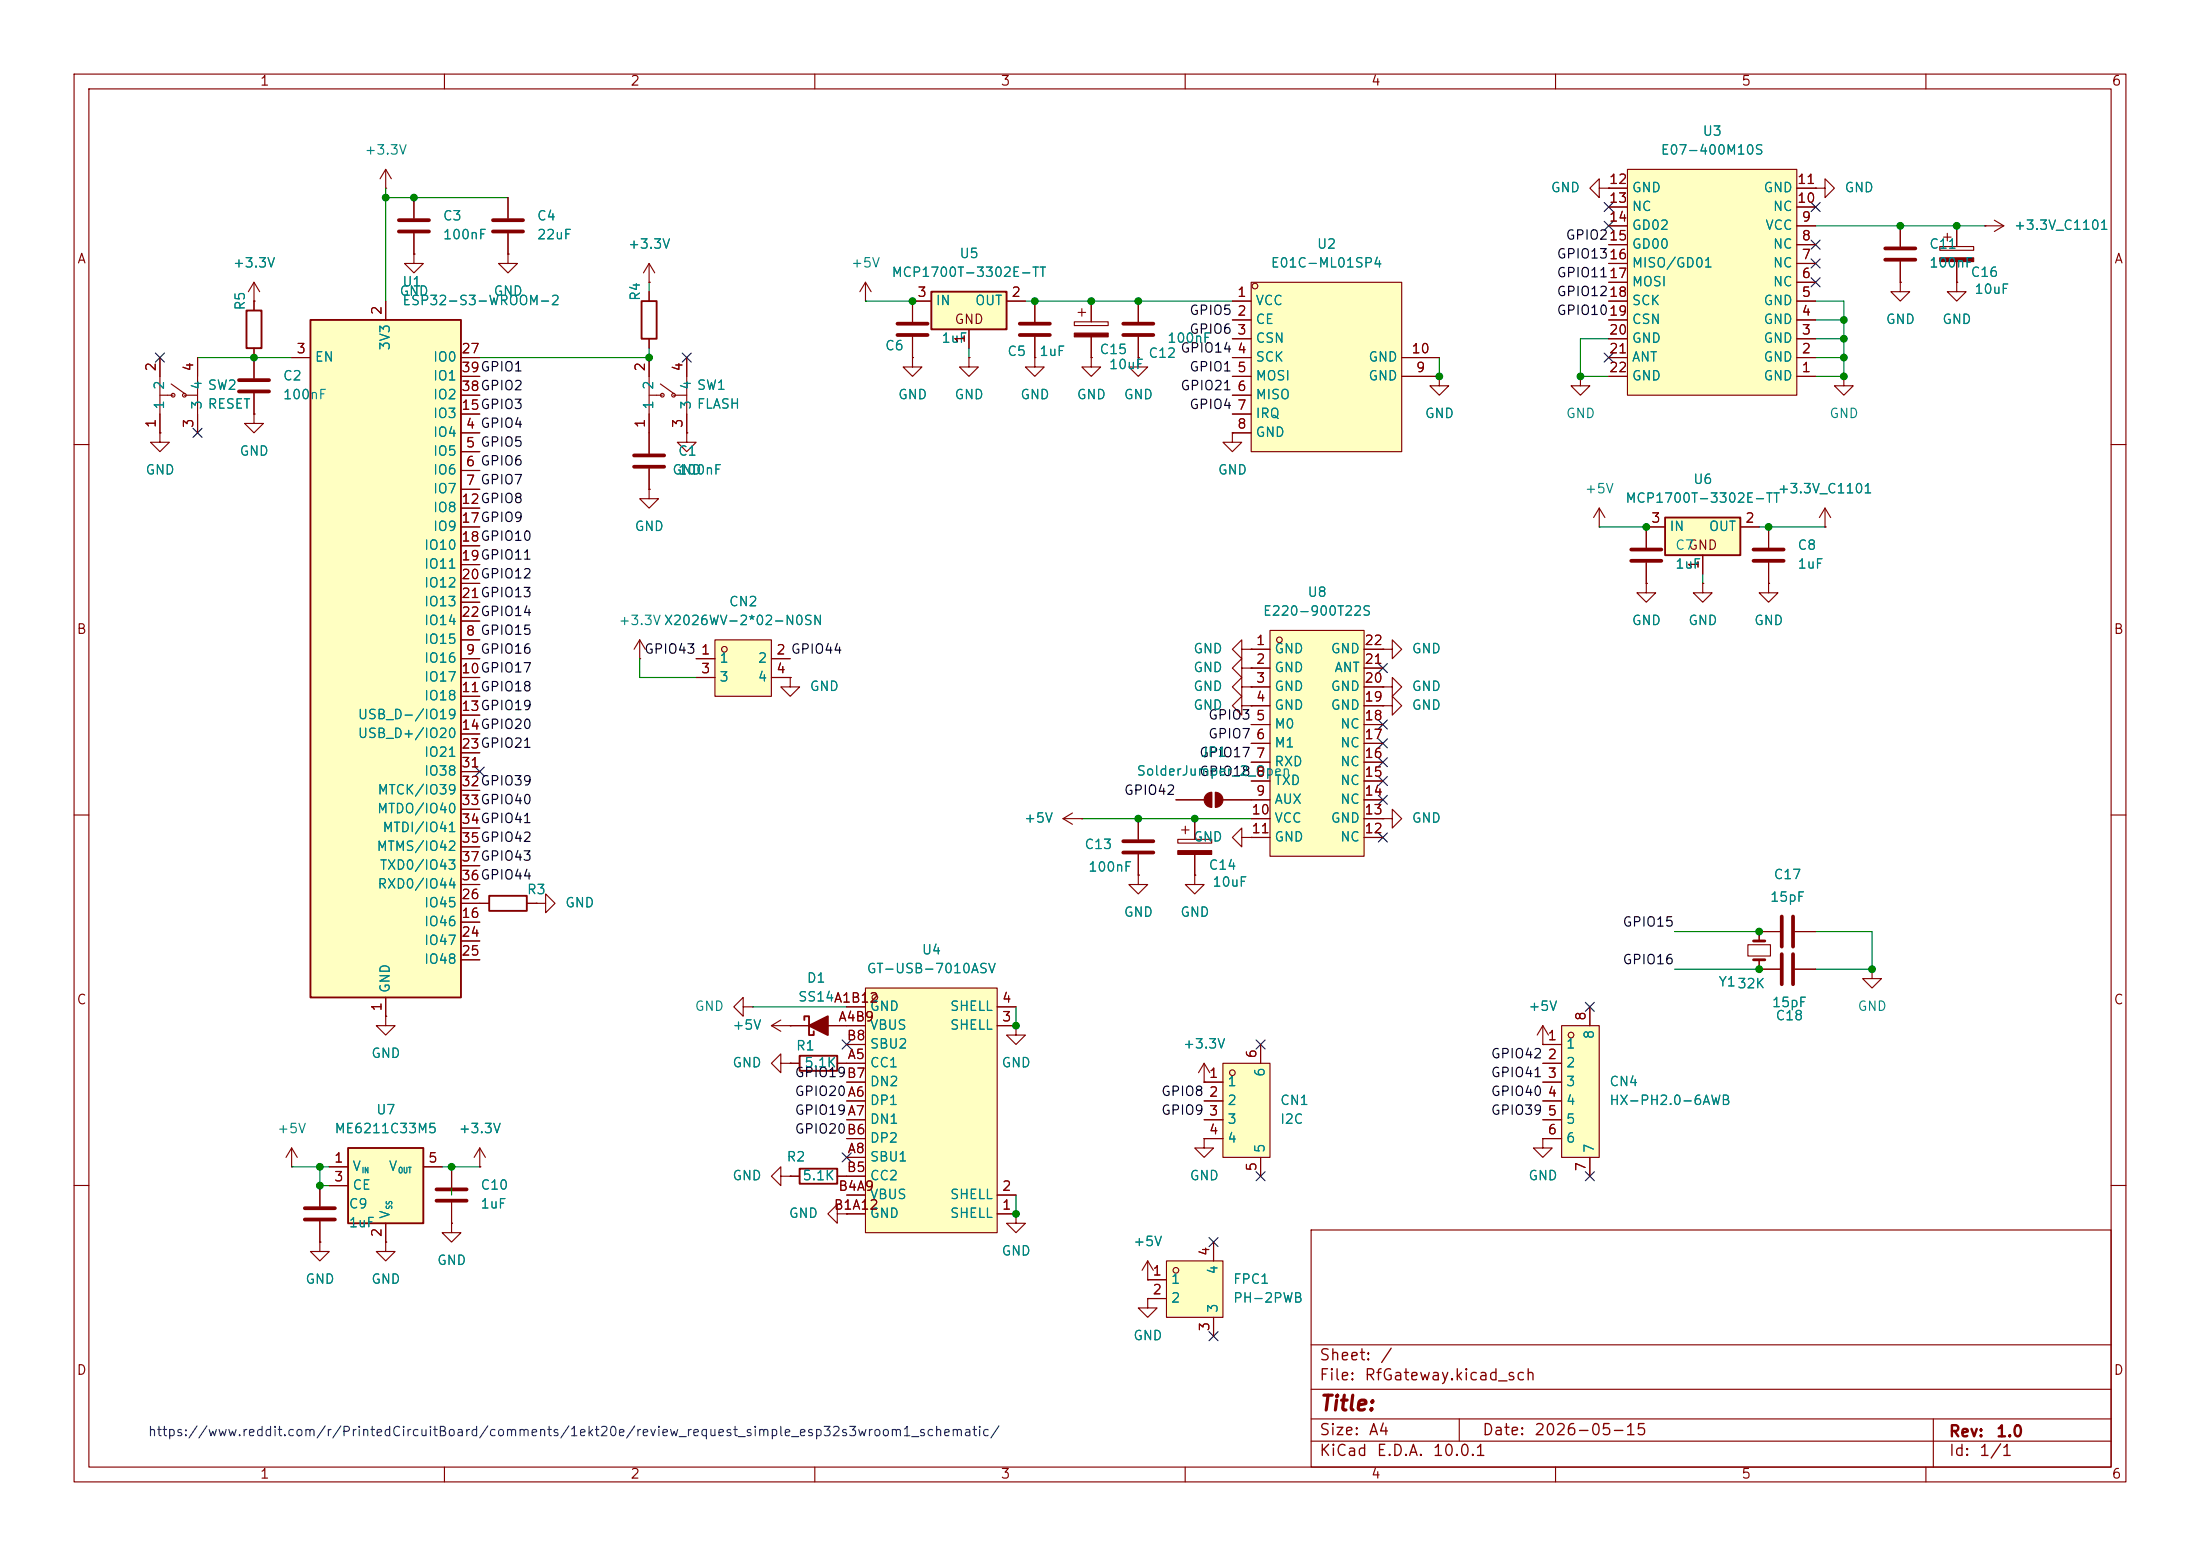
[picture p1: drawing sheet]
<svg xmlns="http://www.w3.org/2000/svg" width="297mm" height="210mm" viewBox="0 0 297 210" stroke-linecap="round" stroke-linejoin="round" font-family="sans-serif">
<g fill="none" stroke="#840000" stroke-width=".15">
<path d="M10 10h277v190h-277zM12 12h273v186h-273zM60 10v2M110 10v2M160 10v2M210 10v2M260 10v2M10 60h2M285 60h2M10 110h2M285 110h2M162.6 153.7v1.2h1.2l-1.2 1.3-1.3-1.3h1.3"/>
<path d="M162.6 153.7h.1M10 160h2M177 166h108v32h-108zM285 160h2M60 198v2M110 198v2M160 198v2M177 194.5h108M177 191.5h108M177 187.5h108M177 181.5h108M197 191.5v3"/>
<path d="M210 198v2M260 198v2M261 191.5v6.5"/>
</g>
<path d="M165.1 143.5h6.3v12.7h-6.3z" fill="#ffffc2"/>
<g fill="none" stroke="#840000" stroke-width=".15">
<path d="M86.4 88.9h.1M86.4 86.4l-.8 1.2M86.4 86.4l.7 1.2M86.4 86.4v2.5M72.4 121.9h1.3v-1.2l1.2 1.2-1.2 1.3v-1.3M72.4 121.9h.1M162.6 146.1h2.5M162.6 148.6h2.5M162.6 151.1h2.5M162.6 153.7h2.5M165.1 143.5h6.3v12.7h-6.3zM170.2 141v2.5"/>
<path d="M170.2 156.2v2.6"/>
<circle cx="166.4" cy="144.8" r=".38"/>
</g>
<path d="M47 154.9h10.1v10.2h-10.1z" fill="#ffffc2"/>
<path d="M47 154.9h10.1v10.2h-10.1z" fill="none" stroke="#840000" stroke-width=".25"/>
<path d="M52.1 137.2v1.2h1.2l-1.2 1.3-1.3-1.3h1.3M52.1 137.2h.1M39.4 157.5h.1M39.4 154.9l-.8 1.3M39.4 154.9l.7 1.3M39.4 154.9v2.6M44.4 157.5h2.6M57.1 157.5h2.6M43.2 160v2.8M43.2 164.8v2.8M44.4 160h2.6M52.1 165.1v2.5" fill="none" stroke="#840000" stroke-width=".15"/>
<path d="M41.1 163.1h4.1M41.1 164.6h4.1" fill="none" stroke="#840000" stroke-width=".51"/>
<path d="M116.8 133.4h17.8v33h-17.8z" fill="#ffffc2"/>
<g fill="none" stroke="#840000" stroke-width=".15">
<path d="M114.3 138.4h2.5M114.3 135.9h2.5M116.8 133.4h17.8v33h-17.8zM134.6 138.4h2.6M134.6 135.9h2.6M137.2 138.4v1.3h1.2l-1.2 1.3-1.3-1.3h1.3M137.2 138.4h.1M105.4 158.8v-1.3l-1.3 1.3 1.3 1.2v-1.2h1.3M105.4 143.5v-1.3l-1.3 1.3 1.3 1.3v-1.3h1.3M106.7 158.8h.1M106.7 143.5h.1M106.7 158.8h1.2"/>
<path d="M113 158.8h3.8M114.3 143.5h2.5M114.3 148.6h2.5M114.3 151.1h2.5M114.3 156.2h2.5M114.3 153.7h2.5M114.3 146.1h2.5M114.3 141h2.5M43.2 167.6v1.3h1.2l-1.2 1.3-1.3-1.3h1.3M43.2 167.6h.1M52.1 167.6v1.3h1.2l-1.2 1.3-1.3-1.3h1.3M52.1 167.6h.1"/>
<path d="M61 165.1v1.3h1.2l-1.2 1.2-1.3-1.2h1.3M61 165.1h.1M113 163.8v-1.2l-1.2 1.2 1.2 1.3v-1.3h1.3M114.3 163.8h.1M114.3 163.8h2.5M114.3 161.3h2.5M134.6 163.8h2.6M134.6 161.3h2.6M137.2 163.8v1.3h1.2l-1.2 1.3-1.3-1.3h1.3M137.2 163.8h.1"/>
<circle cx="118.1" cy="134.6" r=".38"/>
</g>
<path d="M107.9 157.7h5.1v2.1h-5.1z" fill="none" stroke="#840000" stroke-width=".25"/>
<path d="M210.8 138.4h5.1v17.8h-5.1z" fill="#ffffc2"/>
<g fill="none" stroke="#840000" stroke-width=".15">
<path d="M208.3 138.4l-.8 1.3M208.3 138.4l.7 1.3M208.3 138.4v2.6M210.8 138.4h5.1v17.8h-5.1zM214.6 135.9v2.5M208.3 141h.1M208.3 153.7v1.2h1.2l-1.2 1.3-1.3-1.3h1.3M208.3 153.7h.1M208.3 141h2.5M208.3 143.5h2.5M208.3 146.1h2.5M208.3 148.6h2.5"/>
<path d="M208.3 151.1h2.5M208.3 153.7h2.5M214.6 156.2v2.6"/>
<circle cx="212.1" cy="139.7" r=".38"/>
</g>
<path d="M157.5 170.2h7.6v7.6h-7.6z" fill="#ffffc2"/>
<g fill="none" stroke="#840000" stroke-width=".15">
<path d="M194.3 50.8v1.3h1.3l-1.3 1.2-1.3-1.2h1.3M194.3 50.8h.1M215.9 71.1h.1M215.9 68.6l-.8 1.3M215.9 68.6l.8 1.3M215.9 68.6v2.5M222.2 71.1v2.8M222.2 75.9v2.8M229.9 78.7v1.3h1.2l-1.2 1.3-1.3-1.3h1.3M229.9 78.7h.1M238.8 78.7v1.3h1.2l-1.2 1.3-1.3-1.3h1.3M238.8 78.7h.1"/>
<path d="M238.8 71.1v2.8M238.8 75.9v2.8M246.4 71.1h.1M246.4 68.6l-.8 1.3M246.4 68.6l.7 1.3M246.4 68.6v2.5M153.7 118.1v1.3h1.2l-1.2 1.3-1.3-1.3h1.3M153.7 118.1h.1M159 113.3h4.6v.5h-4.6zM159.5 112h1M160 111.5v1M161.3 118.1v1.3h1.3l-1.3 1.3-1.3-1.3h1.3"/>
<path d="M161.3 118.1h.1M161.3 110.5v2.8M161.3 115.3v2.8M100.3 135.9v-1.3l-1.2 1.3 1.2 1.3v-1.3h1.3M101.6 135.9h.1M104.1 138.4l1.3 .8M104.1 138.4h10.2M105.4 137.7l-1.3 .7M106.7 138.4h.1M236 127.5h3v1.5h-3zM237.5 129.5v1.3h2.8M240.3 125.7h-2.8v1.3"/>
<path d="M242.3 130.8h2.8M242.3 125.7h2.8M252.7 130.8v1.3h1.3l-1.3 1.3-1.2-1.3h1.2M252.7 130.8h.1M106.7 143.5h1.2M113 143.5h1.3M154.9 175.3v1.2h1.3l-1.3 1.3-1.2-1.3h1.2M154.9 175.3h.1M154.9 172.7h.1M154.9 172.7h2.6M154.9 175.3h2.6M154.9 170.2l-.7 1.3"/>
<path d="M154.9 170.2l.8 1.3M154.9 170.2v2.5M157.5 170.2h7.6v7.6h-7.6zM163.8 167.6v2.6M163.8 177.8v2.5"/>
<circle cx="158.8" cy="171.5" r=".38"/>
</g>
<path d="M159 114.8h4.6v.5h-4.6z" fill="#840000" stroke="#840000" stroke-width=".15"/>
<path d="M220.2 74.2h4.1M220.2 75.7h4.1M236.7 74.2h4.1M236.7 75.7h4.1M240.5 123.7v4.1M240.5 128.8v4M242.1 123.7v4.1M242.1 128.8v4" fill="none" stroke="#840000" stroke-width=".51"/>
<path d="M236.7 129.5h1.6M236.7 127h1.6" fill="none" stroke="#840000" stroke-width=".38"/>
<path d="M109.2 138.4l2.6-1.2v2.5z" fill="#840000" stroke="#840000" stroke-width=".25"/>
<path d="M108.6 137.7v-.5h.6v2.5h.7v-.5M107.9 142.5h5.1v2h-5.1z" fill="none" stroke="#840000" stroke-width=".25"/>
<path d="M224.8 69.9h10.1v5h-10.1z" fill="#ffffc2"/>
<path d="M33.3 41.9h2v5.1h-2zM224.8 69.9h10.1v5h-10.1z" fill="none" stroke="#840000" stroke-width=".25"/>
<g fill="none" stroke="#840000" stroke-width=".15">
<path d="M34.3 38.1v3.8M34.3 38.1l-.8 1.3M34.3 38.1l.8 1.3M52.1 25.4h.1M52.1 22.9l-.8 1.2M52.1 22.9l.7 1.2M52.1 22.9v2.5M55.9 34.3v1.3h1.2l-1.2 1.2-1.3-1.2h1.3M55.9 34.3h.1M55.9 26.7v2.8M55.9 31.5v2.8M68.6 34.3v1.3h1.2l-1.2 1.2-1.3-1.2h1.3"/>
<path d="M68.6 34.3h.1M68.6 26.7v2.8M68.6 31.5v2.8M215.9 25.4v-1.3l-1.3 1.3 1.3 1.3v-1.3h1.3M217.2 25.4h.1M256.5 38.1v1.3h1.3l-1.3 1.2-1.2-1.2h1.2M256.5 38.1h.1M256.5 30.5v2.8M256.5 35.3v2.8M261.9 33.3h4.5v.5h-4.5zM262.4 32h1M262.9 31.5v1"/>
<path d="M264.2 38.1v1.3h1.2l-1.2 1.2-1.3-1.2h1.3M264.2 38.1h.1M264.2 30.5v2.8M264.2 35.3v2.8M268 30.5h.1M268 30.5h2.5M269.2 29.7l1.3 .8M270.5 30.5l-1.3 .7M21.6 58.4v1.3h1.3l-1.3 1.3-1.3-1.3h1.3M21.6 58.4h.1M21.6 48.3v10.1M21.6 53.3h1.8"/>
<path d="M23.1 51.8l1.8 1.3M24.9 53.3h1.8M26.7 48.3v10.1M34.3 55.9v1.3h1.3l-1.3 1.2-1.3-1.2h1.3M34.3 55.9h.1M34.3 40.6h.1M34.3 47v4.1M34.3 53.1v2.8M213.4 50.8v1.3h1.2l-1.2 1.2-1.3-1.2h1.3M213.4 50.8h.1M248.9 50.8v1.3h1.3l-1.3 1.2-1.3-1.2h1.3M248.9 50.8h.1"/>
<path d="M222.2 78.7v1.3h1.3l-1.3 1.3-1.2-1.3h1.2M222.2 78.7h.1M222.2 71.1h2.6M229.9 74.9v2.6M234.9 71.1h2.6M167.6 90.2v-1.3l-1.2 1.3 1.2 1.2v-1.2h1.3M167.6 92.7v-1.3l-1.2 1.3 1.2 1.3v-1.3h1.3M167.6 95.3v-1.3l-1.2 1.3 1.2 1.2v-1.2h1.3M167.6 87.6v-1.2l-1.2 1.2 1.2 1.3v-1.3h1.3M168.9 90.2h.1M168.9 92.7h.1M168.9 95.3h.1"/>
<path d="M168.9 87.6h.1"/>
<circle cx="23.4" cy="53.3" r=".25"/>
<circle cx="24.9" cy="53.3" r=".25"/>
</g>
<path d="M261.9 34.8h4.5v.5h-4.5z" fill="#840000" stroke="#840000" stroke-width=".15"/>
<path d="M53.8 29.7h4.1M53.8 31.2h4.1M66.5 29.7h4.1M66.5 31.2h4.1M254.5 33.5h4.1M254.5 35.1h4.1M32.3 51.3h4M32.3 52.8h4" fill="none" stroke="#840000" stroke-width=".51"/>
<path d="M219.7 22.9h22.9v30.4h-22.9z" fill="#ffffc2"/>
<g fill="none" stroke="#840000" stroke-width=".15">
<path d="M116.8 38.1l-.7 1.3M116.8 38.1l.8 1.3M116.8 38.1v2.5M217.2 38.1h2.5M217.2 35.6h2.5M217.2 33h2.5M217.2 30.5h2.5M217.2 27.9h2.5M217.2 25.4h2.5M219.7 22.9h22.9v30.4h-22.9zM242.6 38.1h2.5M242.6 35.6h2.5"/>
<path d="M242.6 33h2.5M242.6 30.5h2.5M242.6 27.9h2.5M242.6 25.4h2.5M245.1 25.4h1.3v-1.3l1.2 1.3-1.2 1.3v-1.3M245.1 25.4h.1M116.8 40.6h.1M139.7 48.3v1.2h1.3l-1.3 1.3-1.3-1.3h1.3M139.7 48.3h.1M139.7 40.6v2.8M139.7 45.5v2.8M153.7 48.3v1.2h1.2l-1.2 1.3-1.3-1.3h1.3"/>
<path d="M153.7 48.3h.1M153.7 40.6v2.8M153.7 45.5v2.8M217.2 50.8h2.5M217.2 48.3h2.5M217.2 45.7h2.5M217.2 43.2h2.5M217.2 40.6h2.5M242.6 50.8h2.5M242.6 48.3h2.5M242.6 45.7h2.5M242.6 43.2h2.5"/>
<path d="M242.6 40.6h2.5M158.7 108h3.9M163.6 106.9v2.1M164.1 106.9v2.1M165.1 108h3.8M167.6 113v-1.2l-1.2 1.2 1.2 1.3v-1.3h1.3M168.9 113h.1"/>
</g>
<path d="M137.7 43.7h4M137.7 45.2h4M151.6 43.7h4.1M151.6 45.2h4.1" fill="none" stroke="#840000" stroke-width=".51"/>
<g fill="#840000" stroke="#840000" stroke-width=".15">
<path d="M162.9 107.2l.3-.2 .4-.1v2.1a1.02 1.02 0 0 1-1-.7 1.02 1.02 0 0 1 .3-1.1z"/>
<path d="M164.1 106.9a1.02 1.02 0 0 1 1 1.1 1.02 1.02 0 0 1-1 1z"/>
</g>
<path d="M125.7 39.4h10.2v5.1h-10.2z" fill="#ffffc2"/>
<path d="M125.7 39.4h10.2v5.1h-10.2z" fill="none" stroke="#840000" stroke-width=".25"/>
<path d="M123.2 48.3v1.2h1.3l-1.3 1.3-1.3-1.3h1.3M123.2 48.3h.1M123.2 45.5v2.8M125.7 40.6h-2.5v2.8M130.8 48.3v1.2h1.3l-1.3 1.3-1.3-1.3h1.3M130.8 48.3h.1M130.8 44.5v2.5M135.9 40.6h2.5" fill="none" stroke="#840000" stroke-width=".15"/>
<path d="M121.2 43.7h4M121.2 45.2h4" fill="none" stroke="#840000" stroke-width=".51"/>
<path d="M168.9 38.1h20.3v22.9h-20.3z" fill="#ffffc2"/>
<g fill="none" stroke="#840000" stroke-width=".15">
<path d="M168.9 38.1h20.3v22.9h-20.3zM87.6 58.4v2.8M92.7 58.4v1.3h1.3l-1.3 1.3-1.3-1.3h1.3M92.7 58.4h.1M166.4 58.4v1.3h1.2l-1.2 1.3-1.3-1.3h1.3M166.4 58.4h.1M166.4 40.6h2.5M166.4 43.2h2.5M166.4 45.7h2.5M166.4 48.3h2.5M166.4 50.8h2.5M166.4 53.3h2.5"/>
<path d="M166.4 55.9h2.5M166.4 58.4h2.5M189.2 48.3h5.1M189.2 50.8h5.1M87.6 66v1.3h1.3l-1.3 1.3-1.2-1.3h1.2M87.6 66h.1M87.6 63.2v2.8M106.7 91.4v1.3h1.2l-1.2 1.3-1.3-1.3h1.3M106.7 91.4h.1M186.7 95.3h1.3v-1.3l1.2 1.3-1.2 1.2v-1.2M186.7 95.3h.1M186.7 92.7h1.3v-1.3l1.2 1.3-1.2 1.3v-1.3"/>
<path d="M186.7 92.7h.1M143.5 110.5l1.3 .8M143.5 110.5h2.5M144.8 109.7l-1.3 .8M146 110.5h.1M153.7 110.5v2.8M153.7 115.3v2.8M186.7 110.5h1.3v-1.3l1.2 1.3-1.2 1.3v-1.3M186.7 110.5h.1"/>
<circle cx="169.4" cy="38.6" r=".38"/>
</g>
<path d="M85.6 61.5h4.1M85.6 63h4.1M151.6 113.5h4.1M151.6 115.1h4.1" fill="none" stroke="#840000" stroke-width=".51"/>
<path d="M96.5 86.4h7.6v7.6h-7.6z" fill="#ffffc2"/>
<g fill="none" stroke="#840000" stroke-width=".15">
<path d="M87.6 38.1h.1M87.6 35.6l-.7 1.2M87.6 35.6l.8 1.2M87.6 35.6v2.5M87.6 39.4v1.2M87.6 45.7v1.3M94 88.9h2.5M94 91.4h2.5M96.5 86.4h7.6v7.6h-7.6zM104.1 88.9h2.6M104.1 91.4h2.6M186.7 87.6h1.3v-1.2l1.2 1.2-1.2 1.3v-1.3"/>
<path d="M186.7 87.6h.1"/>
<circle cx="97.8" cy="87.6" r=".38"/>
</g>
<path d="M86.6 40.6h2v5.1h-2z" fill="none" stroke="#840000" stroke-width=".25"/>
<path d="M171.4 85.1h12.7v30.5h-12.7z" fill="#ffffc2"/>
<g fill="none" stroke="#840000" stroke-width=".15">
<path d="M87.6 48.3v10.1M87.6 53.3h1.8M89.1 51.8l1.8 1.3M90.9 53.3h1.8M92.7 48.3v10.1M145 43.4h4.6v.5h-4.6zM145.5 42.2h1.1M146 41.7v1M147.3 48.3v1.2h1.3l-1.3 1.3-1.3-1.3h1.3M147.3 48.3h.1M147.3 40.6v2.8M147.3 45.5v2.8"/>
<path d="M168.9 87.6h2.5M168.9 90.2h2.5M168.9 92.7h2.5M168.9 95.3h2.5M168.9 97.8h2.5M171.4 85.1h12.7v30.5h-12.7zM184.1 87.6h2.6M184.1 90.2h2.6M184.1 92.7h2.6M184.1 95.3h2.6M184.1 97.8h2.6M168.9 100.3h2.5"/>
<path d="M168.9 102.9h2.5M168.9 105.4h2.5M168.9 108h2.5M168.9 110.5h2.5M168.9 113h2.5M184.1 100.3h2.6M184.1 102.9h2.6M184.1 105.4h2.6M184.1 108h2.6M184.1 110.5h2.6M184.1 113h2.6M64.8 121.9h1.2"/>
<path d="M71.1 121.9h1.3M61 157.5v2.8M64.8 157.5h.1M64.8 154.9l-.8 1.3M64.8 154.9l.7 1.3M64.8 154.9v2.6M162.6 146.1h.1M162.6 143.5l-.8 1.3M162.6 143.5l.7 1.3M162.6 143.5v2.6M61 162.3v2.8"/>
<circle cx="89.4" cy="53.3" r=".25"/>
<circle cx="90.9" cy="53.3" r=".25"/>
<circle cx="172.7" cy="86.4" r=".38"/>
</g>
<path d="M145 45h4.6v.5h-4.6z" fill="#840000" stroke="#840000" stroke-width=".15"/>
<path d="M58.9 160.5h4.1M58.9 162.1h4.1" fill="none" stroke="#840000" stroke-width=".51"/>
<path d="M66 120.9h5.1v2h-5.1z" fill="none" stroke="#840000" stroke-width=".25"/>
<path d="M41.9 43.2h20.3v91.4h-20.3z" fill="#ffffc2"/>
<path d="M41.9 43.2h20.3v91.4h-20.3z" fill="none" stroke="#840000" stroke-width=".25"/>
<g fill="none" stroke="#840000" stroke-width=".15">
<path d="M55.9 34.3h.1M55.9 26.7v2.8M55.9 31.5v2.8M68.6 34.3h.1M68.6 26.7v2.8M68.6 31.5v2.8M87.6 38.1h.1M87.6 39.4v1.2M217.2 25.4h.1M217.2 38.1h2.5M217.2 35.6h2.5M217.2 33h2.5"/>
<path d="M217.2 30.5h2.5M217.2 27.9h2.5M217.2 25.4h2.5M242.6 38.1h2.5M242.6 35.6h2.5M242.6 33h2.5M242.6 30.5h2.5M242.6 27.9h2.5M242.6 25.4h2.5M245.1 25.4h.1M256.5 38.1h.1M256.5 30.5v2.8"/>
<path d="M256.5 35.3v2.8M264.2 38.1h.1M264.2 30.5v2.8M264.2 35.3v2.8M268 30.5h.1M21.6 58.4h.1M21.6 48.3v2.5M21.6 55.9v2.5M26.7 48.3v2.5M26.7 55.9v2.5M34.3 55.9h.1M34.3 40.6h.1"/>
<path d="M34.3 40.6v1.3M34.3 47v4.1M34.3 53.1v2.8M39.4 48.3h2.5M52.1 40.6v2.6M62.2 48.3h2.6M62.2 58.4h2.6M62.2 55.9h2.6M62.2 53.3h2.6M62.2 50.8h2.6M87.6 45.7v1.3M87.6 48.3v2.5"/>
<path d="M87.6 55.9v5.3M92.7 58.4h.1M92.7 48.3v2.5M92.7 55.9v2.5M123.2 48.3h.1M123.2 45.5v2.8M125.7 40.6h-2.5v2.8M130.8 48.3h.1M130.8 44.5v2.5M135.9 40.6h2.5M139.7 48.3h.1M139.7 40.6v2.8"/>
<path d="M139.7 45.5v2.8M147.3 48.3h.1M147.3 40.6v2.8M147.3 45.5v2.8M153.7 48.3h.1M153.7 40.6v2.8M153.7 45.5v2.8M166.4 58.4h.1M166.4 48.3h2.5M166.4 58.4h2.5M166.4 55.9h2.5M166.4 53.3h2.5"/>
<path d="M166.4 50.8h2.5M166.4 40.6h2.5M166.4 43.2h2.5M166.4 45.7h2.5M189.2 48.3h5.1M189.2 50.8h5.1M194.3 50.8h.1M217.2 48.3h2.5M217.2 50.8h2.5M217.2 40.6h2.5M217.2 43.2h2.5M217.2 45.7h2.5"/>
<path d="M242.6 48.3h2.5M242.6 50.8h2.5M242.6 40.6h2.5M242.6 43.2h2.5M242.6 45.7h2.5M62.2 61h2.6M62.2 63.5h2.6M62.2 66h2.6M62.2 68.6h2.6M62.2 71.1h2.6M62.2 73.7h2.6M62.2 76.2h2.6"/>
<path d="M62.2 78.7h2.6M87.6 66h.1M87.6 63.2v2.8M222.2 78.7h.1M222.2 75.9v2.8M224.8 71.1h-2.6v2.8M229.9 78.7h.1M229.9 74.9v2.6M234.9 71.1h2.6M238.8 78.7h.1M238.8 71.1v2.8M238.8 75.9v2.8"/>
<path d="M246.4 71.1h.1M62.2 86.4h2.6M62.2 88.9h2.6M62.2 91.4h2.6M62.2 94h2.6M62.2 96.5h2.6M62.2 99.1h2.6M62.2 81.3h2.6M62.2 83.8h2.6M94 88.9h2.5M94 91.4h2.5M104.1 88.9h2.6"/>
<path d="M104.1 91.4h2.6M106.7 91.4h.1M168.9 90.2h.1M168.9 92.7h.1M168.9 95.3h.1M168.9 87.6h.1M168.9 87.6h2.5M168.9 90.2h2.5M168.9 92.7h2.5M168.9 95.3h2.5M168.9 97.8h2.5M184.1 87.6h2.6"/>
<path d="M184.1 90.2h2.6M184.1 92.7h2.6M184.1 95.3h2.6M184.1 97.8h2.6M186.7 95.3h.1M186.7 92.7h.1M186.7 87.6h.1M62.2 101.6h2.6M62.2 104.1h2.6M62.2 106.7h2.6M62.2 109.2h2.6M62.2 111.8h2.6"/>
<path d="M62.2 114.3h2.6M62.2 119.4h2.6M62.2 116.8h2.6M146 110.5h.1M153.7 118.1h.1M153.7 110.5v2.8M153.7 115.3v2.8M158.7 108h3.9M161.3 118.1h.1M161.3 110.5v2.8M161.3 115.3v2.8M165.1 108h6.3"/>
<path d="M168.9 113h.1M168.9 100.3h2.5M168.9 102.9h2.5M168.9 105.4h2.5M168.9 110.5h2.5M168.9 113h2.5M184.1 108h2.6M184.1 100.3h2.6M184.1 102.9h2.6M184.1 105.4h2.6M184.1 110.5h2.6M184.1 113h2.6"/>
<path d="M186.7 110.5h.1M52.1 137.2h.1M52.1 134.6v2.6M62.2 124.5h2.6M62.2 127h2.6M62.2 129.5h2.6M62.2 121.9h3.8M71.1 121.9h1.3M72.4 121.9h.1M106.7 138.4h.1M106.7 138.4h2.5M111.8 138.4h5"/>
<path d="M114.3 135.9h2.5M134.6 138.4h2.6M134.6 135.9h2.6M137.2 138.4h.1M214.6 135.9v2.5M237.5 129.5v1.3h2.8M240.3 125.7h-2.8v1.3M242.3 125.7h2.8M242.3 130.8h2.8M44.4 157.5h2.6M57.1 157.5h2.6M61 157.5v2.8"/>
<path d="M64.8 157.5h.1M106.7 158.8h.1M106.7 143.5h.1M106.7 143.5h1.2M106.7 158.8h1.2M113 143.5h3.8M113 158.8h3.8M114.3 148.6h2.5M114.3 151.1h2.5M114.3 156.2h2.5M114.3 153.7h2.5M114.3 146.1h2.5"/>
<path d="M114.3 141h2.5M162.6 146.1h.1M162.6 153.7h.1M162.6 148.6h2.5M162.6 151.1h2.5M162.6 153.7h2.5M162.6 146.1h2.5M170.2 141v2.5M170.2 156.2v2.6M208.3 153.7h.1M208.3 141h.1M208.3 143.5h2.5"/>
<path d="M208.3 148.6h2.5M208.3 151.1h2.5M208.3 153.7h2.5M208.3 146.1h2.5M208.3 141h2.5M214.6 156.2v2.6M43.2 167.6h.1M43.2 160v2.8M43.2 164.8v2.8M44.4 160h2.6M52.1 167.6h.1M52.1 165.1v2.5"/>
<path d="M61 165.1h.1M61 162.3v2.8M114.3 163.8h.1M114.3 163.8h2.5M114.3 161.3h2.5M134.6 163.8h2.6M134.6 161.3h2.6M137.2 163.8h.1M154.9 172.7h.1M154.9 175.3h.1M154.9 172.7h2.6M154.9 175.3h2.6"/>
<path d="M163.8 167.6v2.6M163.8 177.8v2.5"/>
</g>
<g fill="none" stroke="#008400" stroke-width=".15">
<path d="M52.1 26.7h16.5M52.1 25.4v15.2M87.6 38.1v1.3M245.1 30.5h22.9M26.7 48.3h12.7M87.6 47v1.3h-22.8M116.8 40.6h6.4M130.8 47v1.3M138.4 40.6h28M194.3 48.3v2.5M217.2 45.7h-3.8v5.1h3.8M245.1 40.6h3.8v10.2h-3.8"/>
<path d="M245.1 48.3h3.8M245.1 43.2h3.8M245.1 45.7h3.8M215.9 71.1h6.3M229.9 77.5v1.2M237.5 71.1h8.9M86.4 88.9v2.5h7.6M146 110.5h22.9M101.6 135.9h12.7M137.2 135.9v2.5M226.1 125.7h11.4M226.1 130.8h11.4"/>
<path d="M245.1 125.7h7.6v5.1h-7.6M39.4 157.5h5M43.2 157.5v2.5h1.2M59.7 157.5h5.1M61 157.5v3.8M137.2 161.3v2.5"/>
</g>
<g fill="none" stroke="#000084" stroke-width=".15">
<path d="M216.6 29.9l1.2 1.2M216.6 27.3l1.2 1.2M217.8 29.9l-1.2 1.2M217.8 27.3l-1.2 1.2M244.5 35l1.2 1.2M244.5 27.3l1.2 1.2M244.5 32.4l1.2 1.2M244.5 37.5l1.2 1.2M245.7 35l-1.2 1.2M245.7 27.3l-1.2 1.2M245.7 32.4l-1.2 1.2M245.7 37.5l-1.2 1.2"/>
<path d="M21 47.7l1.2 1.2M22.2 47.7l-1.2 1.2M26.1 57.8l1.2 1.2M27.3 57.8l-1.2 1.2M92.1 47.7l1.2 1.2M93.3 47.7l-1.2 1.2M216.6 47.7l1.2 1.2M217.8 47.7l-1.2 1.2M186.1 99.7l1.2 1.2M186.1 97.2l1.2 1.2M186.1 89.6l1.2 1.2M187.3 99.7l-1.2 1.2"/>
<path d="M187.3 97.2l-1.2 1.2M187.3 89.6l-1.2 1.2M64.2 103.5l1.2 1.2M65.4 103.5l-1.2 1.2M186.1 102.3l1.2 1.2M186.1 112.4l1.2 1.2M186.1 107.3l1.2 1.3M186.1 104.8l1.2 1.2M187.3 102.3l-1.2 1.2M187.3 112.4l-1.2 1.2M187.3 107.3l-1.2 1.3M187.3 104.8l-1.2 1.2"/>
<path d="M214 135.3l1.2 1.2M215.2 135.3l-1.2 1.2M113.7 155.6l1.2 1.2M113.7 140.4l1.2 1.2M114.9 155.6l-1.2 1.2M114.9 140.4l-1.2 1.2M169.6 140.4l1.2 1.2M169.6 158.1l1.2 1.3M170.8 140.4l-1.2 1.2M170.8 158.1l-1.2 1.3M214 158.1l1.2 1.3M215.2 158.1l-1.2 1.3"/>
<path d="M163.2 179.7l1.2 1.2M163.2 167l1.2 1.2M164.4 179.7l-1.2 1.2M164.4 167l-1.2 1.2"/>
</g>
<g fill="#008400" stroke="#008400" stroke-width=".14">
<circle cx="43.2" cy="157.5" r=".46"/>
<circle cx="43.2" cy="160" r=".46"/>
<circle cx="137.2" cy="138.4" r=".46"/>
<circle cx="137.2" cy="163.8" r=".46"/>
<circle cx="61" cy="157.5" r=".46"/>
<circle cx="55.9" cy="26.7" r=".46"/>
<circle cx="52.1" cy="26.7" r=".46"/>
<circle cx="34.3" cy="48.3" r=".46"/>
<circle cx="153.7" cy="40.6" r=".46"/>
<circle cx="153.7" cy="110.5" r=".46"/>
<circle cx="147.3" cy="40.6" r=".46"/>
<circle cx="87.6" cy="48.3" r=".46"/>
<circle cx="123.2" cy="40.6" r=".46"/>
<circle cx="139.7" cy="40.6" r=".46"/>
<circle cx="248.9" cy="43.2" r=".46"/>
<circle cx="248.9" cy="45.7" r=".46"/>
<circle cx="248.9" cy="48.3" r=".46"/>
<circle cx="256.5" cy="30.5" r=".46"/>
<circle cx="264.2" cy="30.5" r=".46"/>
<circle cx="222.2" cy="71.1" r=".46"/>
<circle cx="213.4" cy="50.8" r=".46"/>
<circle cx="194.3" cy="50.8" r=".46"/>
<circle cx="238.8" cy="71.1" r=".46"/>
<circle cx="248.9" cy="50.8" r=".46"/>
<circle cx="252.7" cy="130.8" r=".46"/>
<circle cx="161.3" cy="110.5" r=".46"/>
<circle cx="237.5" cy="130.8" r=".46"/>
<circle cx="237.5" cy="125.7" r=".46"/>
</g>
<text font-size="2" fill="#840000" x="178" y="190.9">Title:</text>
<g font-size="1.5" fill="#840000">
<text x="178" y="184">Sheet:</text>
<text x="186.2" y="184">/</text>
<text x="178" y="186.7">File:</text>
<text x="184.1" y="186.7">RfGateway.kicad_sch</text>
<text x="178" y="196.9">KiCad</text>
<text x="178" y="194.1">Size:</text>
<text x="184.7" y="194.1">A4</text>
<text x="185.7" y="196.9">E.D.A.</text>
<text x="193.3" y="196.9">10.0.1</text>
<text x="200" y="194.1">Date:</text>
<text x="207" y="194.1">2026-05-15</text>
<text x="263" y="194.3">Rev:</text>
<text x="263" y="196.9">Id:</text>
<text x="267.1" y="196.9">1/1</text>
<text x="269.4" y="194.3">1.0</text>
</g>
<g font-size="1.3" fill="#840000">
<text x="35" y="11.9">1</text>
<text x="85" y="11.9">2</text>
<text x="135" y="11.9">3</text>
<text x="185" y="11.9">4</text>
<text x="235" y="11.9">5</text>
<text x="285" y="11.9">6</text>
<text x="217.1" y="25.1">12</text>
<text x="217.1" y="27.7">13</text>
<text x="242.5" y="27.7">10</text>
<text x="242.5" y="25.1">11</text>
<text x="10.3" y="35.9">A</text>
<text x="217.1" y="30.2">14</text>
<text x="217.1" y="32.8">15</text>
<text x="217.1" y="35.3">16</text>
<text x="243.1" y="35.3">7</text>
<text x="243.1" y="32.8">8</text>
<text x="243.1" y="30.2">9</text>
<text x="285.3" y="35.9">A</text>
<text x="123.8" y="40.4">3</text>
<text x="136.5" y="40.4">2</text>
<text x="166.9" y="40.4">1</text>
<text x="217.1" y="37.8">17</text>
<text x="217.1" y="40.4">18</text>
<text x="243.1" y="40.4">5</text>
<text x="243.1" y="37.8">6</text>
<text x="51.8" y="42.6" transform="rotate(-90 51.8 42.6)">2</text>
<text x="128.8" y="44">GND</text>
<text x="130.6" y="46.4" transform="rotate(-90 130.6 46.4)">1</text>
<text x="166.9" y="42.9">2</text>
<text x="166.9" y="45.5">3</text>
<text x="217.1" y="45.5">20</text>
<text x="217.1" y="42.9">19</text>
<text x="243.1" y="45.5">3</text>
<text x="243.1" y="42.9">4</text>
<text x="21.3" y="50.2" transform="rotate(-90 21.3 50.2)">2</text>
<text x="26.4" y="50.2" transform="rotate(-90 26.4 50.2)">4</text>
<text x="39.9" y="48">3</text>
<text x="62.2" y="48">27</text>
<text x="62.2" y="53.1">38GPIO2</text>
<text x="62.2" y="50.5">39GPIO1</text>
<text x="62.2" y="53.1">38</text>
<text x="62.2" y="50.5">39</text>
<text x="87.4" y="50.2" transform="rotate(-90 87.4 50.2)">2</text>
<text x="92.5" y="50.2" transform="rotate(-90 92.5 50.2)">4</text>
<text x="166.9" y="48">4</text>
<text x="166.9" y="50.5">5</text>
<text x="166.9" y="53.1">6</text>
<text x="190.5" y="48">10</text>
<text x="191.1" y="50.5">9</text>
<text x="217.1" y="48">21</text>
<text x="217.1" y="50.5">22</text>
<text x="243.1" y="50.5">1</text>
<text x="243.1" y="48">2</text>
<text x="21.3" y="57.9" transform="rotate(-90 21.3 57.9)">1</text>
<text x="26.4" y="57.9" transform="rotate(-90 26.4 57.9)">3</text>
<text x="62.2" y="55.6">15GPIO3</text>
<text x="62.2" y="55.6">15</text>
<text x="62.8" y="58.2">4 GPIO4</text>
<text x="62.8" y="58.2">4</text>
<text x="87.4" y="57.9" transform="rotate(-90 87.4 57.9)">1</text>
<text x="92.5" y="57.9" transform="rotate(-90 92.5 57.9)">3</text>
<text x="166.9" y="55.6">7</text>
<text x="166.9" y="58.2">8</text>
<text x="62.8" y="60.7">5 GPIO5</text>
<text x="62.8" y="63.2">6 GPIO6</text>
<text x="62.8" y="65.8">7 GPIO7</text>
<text x="62.8" y="60.7">5</text>
<text x="62.8" y="63.2">6</text>
<text x="62.8" y="65.8">7</text>
<text x="62.2" y="68.3">12GPIO8</text>
<text x="62.2" y="70.9">17GPIO9</text>
<text x="62.2" y="68.3">12</text>
<text x="62.2" y="70.9">17</text>
<text x="222.8" y="70.9">3</text>
<text x="235.5" y="70.9">2</text>
<text x="62.2" y="73.4">18GPIO10</text>
<text x="62.2" y="75.9">19GPIO11</text>
<text x="62.2" y="73.4">18</text>
<text x="62.2" y="75.9">19</text>
<text x="227.8" y="74.5">GND</text>
<text x="229.6" y="76.9" transform="rotate(-90 229.6 76.9)">1</text>
<text x="62.2" y="78.5">20GPIO12</text>
<text x="62.2" y="81">21GPIO13</text>
<text x="62.2" y="83.6">22GPIO14</text>
<text x="62.2" y="78.5">20</text>
<text x="62.2" y="81">21</text>
<text x="62.2" y="83.6">22</text>
<text x="10.3" y="85.9">B</text>
<text x="62.8" y="86.1">8 GPIO15</text>
<text x="62.8" y="88.6">9 GPIO16</text>
<text x="62.8" y="86.1">8</text>
<text x="62.8" y="88.6">9</text>
<text x="94.5" y="88.6">1</text>
<text x="104.7" y="88.6">2 GPIO44</text>
<text x="104.7" y="88.6">2</text>
<text x="169.5" y="87.4">1</text>
<text x="169.5" y="89.9">2</text>
<text x="184.1" y="89.9">21</text>
<text x="184.1" y="87.4">22</text>
<text x="285.3" y="85.9">B</text>
<text x="62.2" y="91.2">10GPIO17</text>
<text x="62.2" y="93.7">11GPIO18</text>
<text x="62.2" y="91.2">10</text>
<text x="62.2" y="93.7">11</text>
<text x="94.5" y="91.2">3</text>
<text x="104.7" y="91.2">4</text>
<text x="169.5" y="92.5">3</text>
<text x="169.5" y="95">4</text>
<text x="184.1" y="95">19</text>
<text x="184.1" y="92.5">20</text>
<text x="62.2" y="96.3">13GPIO19</text>
<text x="62.2" y="98.8">14GPIO20</text>
<text x="62.2" y="101.3">23GPIO21</text>
<text x="62.2" y="96.3">13</text>
<text x="62.2" y="98.8">14</text>
<text x="62.2" y="101.3">23</text>
<text x="169.5" y="97.5">5</text>
<text x="169.5" y="100.1">6</text>
<text x="184.1" y="100.1">17</text>
<text x="184.1" y="97.5">18</text>
<text x="62.2" y="103.9">31</text>
<text x="62.2" y="106.4">32GPIO39</text>
<text x="62.2" y="106.4">32</text>
<text x="169.5" y="102.6">7</text>
<text x="169.5" y="105.2">8</text>
<text x="169.5" y="107.7">9</text>
<text x="184.1" y="107.7">14</text>
<text x="184.1" y="105.2">15</text>
<text x="184.1" y="102.6">16</text>
<text x="62.2" y="109">33GPIO40</text>
<text x="62.2" y="111.5">34GPIO41</text>
<text x="62.2" y="109">33</text>
<text x="62.2" y="111.5">34</text>
<text x="168.9" y="110.2">10</text>
<text x="168.9" y="112.8">11</text>
<text x="184.1" y="112.8">12</text>
<text x="184.1" y="110.2">13</text>
<text x="62.2" y="114">35GPIO42</text>
<text x="62.2" y="119.1">36GPIO44</text>
<text x="62.2" y="116.6">37GPIO43</text>
<text x="62.2" y="114">35</text>
<text x="62.2" y="119.1">36</text>
<text x="62.2" y="116.6">37</text>
<text x="62.2" y="124.2">16</text>
<text x="62.2" y="121.7">26</text>
<text x="62.2" y="126.7">24</text>
<text x="62.2" y="129.3">25</text>
<text x="10.3" y="135.9">C</text>
<text x="51.8" y="136.6" transform="rotate(-90 51.8 136.6)">1</text>
<text x="135.2" y="135.6">4</text>
<text x="214.4" y="137.9" transform="rotate(-90 214.4 137.9)">8</text>
<text x="285.3" y="135.9">C</text>
<text x="113.1" y="138.2">A4B9</text>
<text x="114.2" y="140.7">B8</text>
<text x="114.3" y="143.3">A5</text>
<text x="135.2" y="138.2">3</text>
<text x="169.9" y="142.9" transform="rotate(-90 169.9 142.9)">6</text>
<text x="208.8" y="140.7">1</text>
<text x="208.8" y="143.3">2</text>
<text x="114.2" y="145.8">B7</text>
<text x="114.3" y="148.3">A6</text>
<text x="163.1" y="145.8">1</text>
<text x="163.1" y="148.3">2</text>
<text x="208.8" y="145.8">3</text>
<text x="208.8" y="148.3">4</text>
<text x="114.2" y="153.4">B6</text>
<text x="114.3" y="156">A8</text>
<text x="114.3" y="150.9">A7</text>
<text x="163.1" y="150.9">3</text>
<text x="163.1" y="153.4">4</text>
<text x="208.8" y="150.9">5</text>
<text x="208.8" y="153.4">6</text>
<text x="45" y="157.2">1</text>
<text x="45" y="159.8">3</text>
<text x="57.7" y="157.2">5</text>
<text x="113.1" y="161">B4A9</text>
<text x="114.2" y="158.5">B5</text>
<text x="135.2" y="161">2</text>
<text x="169.9" y="158.2" transform="rotate(-90 169.9 158.2)">5</text>
<text x="214.4" y="158.2" transform="rotate(-90 214.4 158.2)">7</text>
<text x="51.8" y="167.1" transform="rotate(-90 51.8 167.1)">2</text>
<text x="112.5" y="163.6">B1A12</text>
<text x="135.2" y="163.6">1</text>
<text x="155.5" y="172.5">1</text>
<text x="163.6" y="169.6" transform="rotate(-90 163.6 169.6)">4</text>
<text x="155.5" y="175">2</text>
<text x="163.6" y="179.8" transform="rotate(-90 163.6 179.8)">3</text>
<text x="10.3" y="185.9">D</text>
<text x="285.3" y="185.9">D</text>
<text x="35" y="199.9">1</text>
<text x="85" y="199.9">2</text>
<text x="135" y="199.9">3</text>
<text x="185" y="199.9">4</text>
<text x="235" y="199.9">5</text>
<text x="285" y="199.9">6</text>
</g>
<g font-size="1.3" fill="#008484">
<text x="49.1" y="21.2">+3.3V</text>
<text x="224.1" y="21.2">E07-400M10S</text>
<text x="229.8" y="18.6">U3</text>
<text x="209.3" y="26.3">GND</text>
<text x="220.2" y="26.3">GND</text>
<text x="220.2" y="28.8">NC</text>
<text x="238" y="26.3">GND</text>
<text x="239.3" y="28.8">NC</text>
<text x="248.9" y="26.3">GND</text>
<text x="59.7" y="30.1">C3</text>
<text x="59.7" y="32.6">100nF</text>
<text x="72.4" y="30.1">C4</text>
<text x="72.4" y="32.6">22uF</text>
<text x="84.7" y="33.9">+3.3V</text>
<text x="129.4" y="35.2">U5</text>
<text x="177.7" y="33.9">U2</text>
<text x="220.2" y="31.3">GD02</text>
<text x="220.2" y="33.9">GD00</text>
<text x="238.2" y="31.3">VCC</text>
<text x="239.3" y="33.9">NC</text>
<text x="260.4" y="33.9">C11</text>
<text x="271.8" y="31.3">+3.3V_C1101</text>
<text x="31.3" y="36.4">+3.3V</text>
<text x="33.4" y="42" transform="rotate(-90 33.4 42)">R5</text>
<text x="53.8" y="40.2">GND</text>
<text x="54.2" y="39">U1</text>
<text x="54.2" y="41.5">ESP32-S3-WROOM-2</text>
<text x="66.5" y="40.2">GND</text>
<text x="86.7" y="40.7" transform="rotate(-90 86.7 40.7)">R4</text>
<text x="114.8" y="36.4">+5V</text>
<text x="120.3" y="37.7">MCP1700T-3302E-TT</text>
<text x="126.2" y="41.5">IN</text>
<text x="131.6" y="41.5">OUT</text>
<text x="169.4" y="41.5">VCC</text>
<text x="171.5" y="36.4">E01C-ML01SP4</text>
<text x="220.2" y="36.4">MISO/GD01</text>
<text x="220.2" y="39">MOSI</text>
<text x="220.2" y="41.5">SCK</text>
<text x="238" y="41.5">GND</text>
<text x="239.3" y="39">NC</text>
<text x="239.3" y="36.4">NC</text>
<text x="260.4" y="36.4">100nF</text>
<text x="265.9" y="37.7">C16</text>
<text x="266.5" y="40">10uF</text>
<text x="52.9" y="47.4" transform="rotate(-90 52.9 47.4)">3V3</text>
<text x="119.4" y="47.6">C6</text>
<text x="127" y="46.6">1uF</text>
<text x="157.5" y="46.6">100nF</text>
<text x="169.4" y="44">CE</text>
<text x="169.4" y="46.6">CSN</text>
<text x="220.2" y="44">CSN</text>
<text x="220.2" y="46.6">GND</text>
<text x="238" y="46.6">GND</text>
<text x="238" y="44">GND</text>
<text x="254.5" y="44">GND</text>
<text x="262.1" y="44">GND</text>
<text x="22.5" y="52.7" transform="rotate(-90 22.5 52.7)">2</text>
<text x="27.5" y="52.7" transform="rotate(-90 27.5 52.7)">4</text>
<text x="27.9" y="52.9">SW2</text>
<text x="38.1" y="51.7">C2</text>
<text x="42.4" y="49.1">EN</text>
<text x="58.4" y="49.1">IO0</text>
<text x="58.4" y="51.7">IO1</text>
<text x="88.5" y="52.7" transform="rotate(-90 88.5 52.7)">2</text>
<text x="93.6" y="52.7" transform="rotate(-90 93.6 52.7)">4</text>
<text x="94" y="52.9">SW1</text>
<text x="135.9" y="48.4">C5</text>
<text x="140.2" y="48.4">1uF</text>
<text x="148.3" y="48.1">C15</text>
<text x="149.6" y="50.1">10uF</text>
<text x="154.9" y="48.6">C12</text>
<text x="169.4" y="49.1">SCK</text>
<text x="169.4" y="51.7">MOSI</text>
<text x="184.6" y="51.7">GND</text>
<text x="184.6" y="49.1">GND</text>
<text x="220.2" y="49.1">ANT</text>
<text x="220.2" y="51.7">GND</text>
<text x="238" y="51.7">GND</text>
<text x="238" y="49.1">GND</text>
<text x="22.5" y="55.4" transform="rotate(-90 22.5 55.4)">1</text>
<text x="27.5" y="55.4" transform="rotate(-90 27.5 55.4)">3</text>
<text x="27.9" y="55.5">RESET</text>
<text x="38.1" y="54.2">100nF</text>
<text x="58.4" y="59.3">IO4</text>
<text x="58.4" y="56.7">IO3</text>
<text x="58.4" y="54.2">IO2</text>
<text x="88.5" y="55.4" transform="rotate(-90 88.5 55.4)">1</text>
<text x="93.6" y="55.4" transform="rotate(-90 93.6 55.4)">3</text>
<text x="94" y="55.5">FLASH</text>
<text x="121.2" y="54.2">GND</text>
<text x="128.8" y="54.2">GND</text>
<text x="137.7" y="54.2">GND</text>
<text x="145.3" y="54.2">GND</text>
<text x="151.6" y="54.2">GND</text>
<text x="169.4" y="54.2">MISO</text>
<text x="169.4" y="56.7">IRQ</text>
<text x="169.4" y="59.3">GND</text>
<text x="192.3" y="56.7">GND</text>
<text x="211.3" y="56.7">GND</text>
<text x="246.9" y="56.7">GND</text>
<text x="19.6" y="64.4">GND</text>
<text x="32.3" y="61.8">GND</text>
<text x="58.4" y="61.8">IO5</text>
<text x="58.4" y="64.4">IO6</text>
<text x="90.7" y="64.4">GND</text>
<text x="91.4" y="61.8">C1</text>
<text x="91.4" y="64.4">100nF</text>
<text x="164.3" y="64.4">GND</text>
<text x="228.5" y="65.6">U6</text>
<text x="58.4" y="66.9">IO7</text>
<text x="58.4" y="69.4">IO8</text>
<text x="58.4" y="72">IO9</text>
<text x="85.6" y="72">GND</text>
<text x="213.9" y="66.9">+5V</text>
<text x="219.3" y="68.2">MCP1700T-3302E-TT</text>
<text x="225.3" y="72">IN</text>
<text x="230.6" y="72">OUT</text>
<text x="239.9" y="66.9">+3.3V_C1101</text>
<text x="57.2" y="74.5">IO10</text>
<text x="57.2" y="77.1">IO11</text>
<text x="226.1" y="74.5">C7</text>
<text x="226.1" y="77.1">1uF</text>
<text x="242.6" y="74.5">C8</text>
<text x="242.6" y="77.1">1uF</text>
<text x="57.2" y="79.6">IO12</text>
<text x="57.2" y="82.1">IO13</text>
<text x="98.3" y="82.1">CN2</text>
<text x="170.4" y="83.4">E220-900T22S</text>
<text x="176.4" y="80.9">U8</text>
<text x="57.2" y="87.2">IO15</text>
<text x="57.2" y="89.8">IO16</text>
<text x="57.2" y="84.7">IO14</text>
<text x="83.4" y="84.7">+3.3V X2026WV-2*02-N0SN</text>
<text x="89.5" y="84.7">X2026WV-2*02-N0SN</text>
<text x="97" y="89.8">1</text>
<text x="102.2" y="89.8">2</text>
<text x="161" y="88.5">GND</text>
<text x="172" y="88.5">GND</text>
<text x="179.6" y="88.5">GND</text>
<text x="190.5" y="88.5">GND</text>
<text x="220.2" y="84.7">GND</text>
<text x="227.8" y="84.7">GND</text>
<text x="236.7" y="84.7">GND</text>
<text x="57.2" y="92.3">IO17</text>
<text x="57.2" y="94.8">IO18</text>
<text x="97" y="92.3">3</text>
<text x="102.2" y="92.3">4</text>
<text x="109.2" y="93.6">GND</text>
<text x="161" y="91">GND</text>
<text x="161" y="93.6">GND</text>
<text x="172" y="91">GND</text>
<text x="172" y="93.6">GND</text>
<text x="179.6" y="93.6">GND</text>
<text x="180.1" y="91">ANT</text>
<text x="190.5" y="93.6">GND</text>
<text x="48.2" y="97.4">USB_D-/IO19</text>
<text x="48.2" y="99.9">USB_D+/IO20</text>
<text x="161" y="96.1">GND</text>
<text x="172" y="96.1">GND</text>
<text x="172" y="98.7">M0</text>
<text x="172" y="101.2">M1</text>
<text x="179.6" y="96.1">GND</text>
<text x="180.8" y="101.2">NC</text>
<text x="180.8" y="98.7">NC</text>
<text x="190.5" y="96.1">GND</text>
<text x="50.9" y="107.5">MTCK/IO39</text>
<text x="57.2" y="102.5">IO21</text>
<text x="57.2" y="105">IO38</text>
<text x="153.4" y="105">SolderJumper_2_Open</text>
<text x="162" y="102.5">JP1</text>
<text x="172" y="103.7">RXD</text>
<text x="172" y="106.3">TXD</text>
<text x="180.8" y="106.3">NC</text>
<text x="180.8" y="103.7">NC</text>
<text x="50.8" y="110.1">MTDO/IO40</text>
<text x="51.5" y="112.6">MTDI/IO41</text>
<text x="138.2" y="111.4">+5V</text>
<text x="161" y="113.9">GND</text>
<text x="172" y="108.8">AUX</text>
<text x="172" y="111.4">VCC</text>
<text x="172" y="113.9">GND</text>
<text x="179.6" y="111.4">GND</text>
<text x="180.8" y="113.9">NC</text>
<text x="180.8" y="108.8">NC</text>
<text x="190.5" y="111.4">GND</text>
<text x="50.8" y="115.2">MTMS/IO42</text>
<text x="51.2" y="117.7">TXD0/IO43</text>
<text x="146.3" y="114.9">C13</text>
<text x="146.8" y="118">100nF</text>
<text x="163.1" y="117.7">C14</text>
<text x="163.6" y="120">10uF</text>
<text x="239.4" y="119">C17</text>
<text x="50.9" y="120.2">RXD0/IO44</text>
<text x="57.2" y="125.3">IO46</text>
<text x="57.2" y="122.8">IO45</text>
<text x="71" y="121">R3</text>
<text x="76.2" y="122.8">GND</text>
<text x="151.6" y="124.1">GND</text>
<text x="159.3" y="124.1">GND</text>
<text x="238.9" y="122">15pF</text>
<text x="57.2" y="127.9">IO47</text>
<text x="57.2" y="130.4">IO48</text>
<text x="116.9" y="131.7">GT-USB-7010ASV</text>
<text x="124.4" y="129.1">U4</text>
<text x="52.9" y="134.1" transform="rotate(-90 52.9 134.1)">GND</text>
<text x="93.7" y="136.8">GND</text>
<text x="107.7" y="135.5">SS14A1B12</text>
<text x="108.8" y="132.9">D1</text>
<text x="117.3" y="136.8">GND</text>
<text x="128.2" y="136.8">SHELL</text>
<text x="206.2" y="136.8">+5V</text>
<text x="231.9" y="133.5">Y132K</text>
<text x="239.1" y="136.2">15pF</text>
<text x="250.7" y="136.8">GND</text>
<text x="50" y="143.1">GND</text>
<text x="98.8" y="139.3">+5V</text>
<text x="107.4" y="142.1">R1</text>
<text x="117.3" y="139.3">VBUS</text>
<text x="117.3" y="141.8">SBU2</text>
<text x="128.2" y="139.3">SHELL</text>
<text x="159.6" y="141.8">+3.3V</text>
<text x="211.3" y="141.8">1</text>
<text x="215.5" y="140.4" transform="rotate(-90 215.5 140.4)">8</text>
<text x="239.6" y="138">C18</text>
<text x="98.8" y="144.4">GND</text>
<text x="108.5" y="144.4">5.1K</text>
<text x="117.3" y="144.4">CC1</text>
<text x="117.3" y="149.5">DP1</text>
<text x="117.3" y="146.9">DN2</text>
<text x="135.1" y="144.4">GND</text>
<text x="165.6" y="146.9">1</text>
<text x="165.6" y="149.5">2</text>
<text x="171" y="145.4" transform="rotate(-90 171 145.4)">6</text>
<text x="172.7" y="149.5">CN1</text>
<text x="211.3" y="144.4">2</text>
<text x="211.3" y="146.9">3</text>
<text x="211.3" y="149.5">4</text>
<text x="217.2" y="146.9">CN4</text>
<text x="217.2" y="149.5">HX-PH2.0-6AWB</text>
<text x="37.3" y="153.3">+5V</text>
<text x="45.1" y="153.3">ME6211C33M5</text>
<text x="50.7" y="150.7">U7</text>
<text x="61.8" y="153.3">+3.3V</text>
<text x="117.3" y="152">DN1</text>
<text x="117.3" y="154.5">DP2</text>
<text x="165.6" y="152">3</text>
<text x="165.6" y="154.5">4</text>
<text x="171" y="155.7" transform="rotate(-90 171 155.7)">5</text>
<text x="172.7" y="152">I2C</text>
<text x="211.3" y="152">5</text>
<text x="211.3" y="154.5">6</text>
<text x="215.5" y="155.7" transform="rotate(-90 215.5 155.7)">7</text>
<text x="47.5" y="158.3">V</text>
<text x="47.5" y="160.9">CE</text>
<text x="52.4" y="158.3">V</text>
<text x="64.8" y="160.9">C10</text>
<text x="98.8" y="159.6">GND</text>
<text x="106.1" y="157.1">R2</text>
<text x="108.2" y="159.6">5.1K</text>
<text x="117.3" y="157.1">SBU1</text>
<text x="117.3" y="159.6">CC2</text>
<text x="160.5" y="159.6">GND</text>
<text x="206.2" y="159.6">GND</text>
<text x="47" y="163.4">C9</text>
<text x="47" y="166">1uF</text>
<text x="52.9" y="164.6" transform="rotate(-90 52.9 164.6)">V</text>
<text x="64.8" y="163.4">1uF</text>
<text x="106.4" y="164.7">GND</text>
<text x="117.3" y="164.7">GND</text>
<text x="117.3" y="162.2">VBUS</text>
<text x="128.2" y="164.7">SHELL</text>
<text x="128.2" y="162.2">SHELL</text>
<text x="41.1" y="173.6">GND</text>
<text x="50" y="173.6">GND</text>
<text x="58.9" y="171">GND</text>
<text x="135.1" y="169.8">GND</text>
<text x="152.9" y="168.5">+5V</text>
<text x="158" y="173.6">1</text>
<text x="164.7" y="172.1" transform="rotate(-90 164.7 172.1)">4</text>
<text x="166.4" y="173.6">FPC1</text>
<text x="158" y="176.1">2</text>
<text x="164.7" y="177.3" transform="rotate(-90 164.7 177.3)">3</text>
<text x="166.4" y="176.1">PH-2PWB</text>
<text x="152.9" y="181.2">GND</text>
</g>
<g font-size="1.3">
<text x="210.1" y="35.2">GPIO1316</text>
<text x="211.3" y="32.7">GPIO215</text>
<text x="210.1" y="37.8">GPIO1117</text>
<text x="210.1" y="40.3">GPIO1218</text>
<text x="159.3" y="47.9">GPIO14</text>
<text x="160.5" y="42.8">GPIO5</text>
<text x="160.5" y="45.4">GPIO6</text>
<text x="210.1" y="42.8">GPIO1019</text>
<text x="159.3" y="53">GPIO21</text>
<text x="160.5" y="50.5">GPIO1</text>
<text x="160.5" y="55.5">GPIO4</text>
<text x="86.9" y="88.6">GPIO43</text>
<text x="163" y="100">GPIO7</text>
<text x="163" y="97.4">GPIO3</text>
<text x="151.7" y="107.6">GPIO42</text>
<text x="161.8" y="102.5">GPIO17</text>
<text x="161.8" y="105.1">GPIO18</text>
<text x="219" y="125.4">GPIO15</text>
<text x="219" y="130.5">GPIO16</text>
<text x="201.2" y="143.2">GPIO42</text>
<text x="107.2" y="148.2">GPIO20A6</text>
<text x="107.2" y="145.7">GPIO19B7</text>
<text x="156.7" y="148.2">GPIO8</text>
<text x="201.2" y="148.2">GPIO40</text>
<text x="201.2" y="145.7">GPIO41</text>
<text x="107.2" y="153.3">GPIO20B6</text>
<text x="107.2" y="150.8">GPIO19A7</text>
<text x="156.7" y="150.8">GPIO9</text>
<text x="201.2" y="150.8">GPIO39</text>
</g>
<text font-size="1.3" fill="#0000c2" x="19.9" y="194.2">https://www.reddit.com/r/PrintedCircuitBoard/comments/1ekt20e/review_request_simple_esp32s3wroom1_schematic/</text>
<g font-size=".8" fill="#008484">
<text x="48.8" y="158.5">IN</text>
<text x="53.7" y="158.5">OUT</text>
<text x="53.1" y="163.3" transform="rotate(-90 53.1 163.3)">SS</text>
</g>
</svg>
